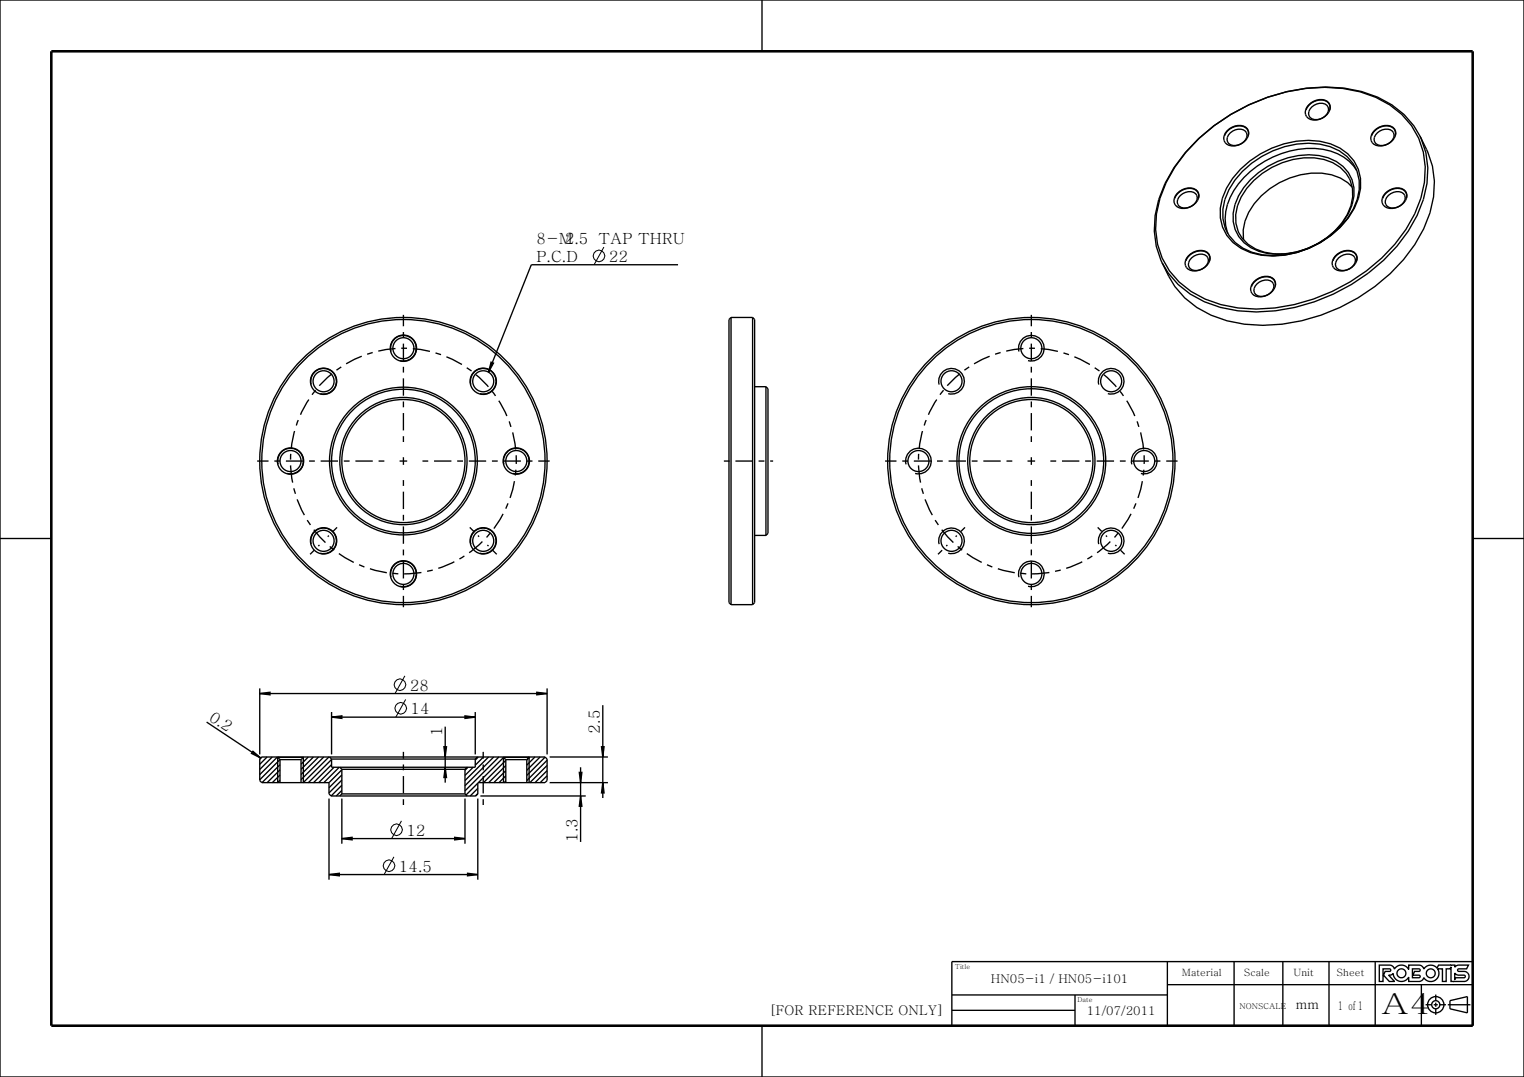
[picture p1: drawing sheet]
<svg xmlns="http://www.w3.org/2000/svg" width="297mm" height="210mm" viewBox="0 0 297 210" stroke-linecap="round" stroke-linejoin="round" font-family="sans-serif">
<g fill="#000">
<path d="M50.6 135.2l2-.2v.5zM64.6 139.8l2-.2v.5zM90.6 139.6l2 .2-2 .3zM104.6 135l2 .2-2 .3zM49.3 146.5l1.5 1.3-1.8-.9zM86.8 149.6l.2 2h-.5zM86.5 145.6h.5l-.2 2zM112.9 150.6h.5l-.3 2zM113.1 155.2l.3 2h-.5zM117.5 152.6l.2 2h-.5zM117.2 145.6h.5l-.2 2zM64.1 170.5l2-.2v.5z"/>
<path d="M66.6 163.5l2-.2v.5zM88.6 163.3l2 .2-2 .3zM91.1 170.3l2 .2-2 .3z"/>
</g>
<g fill="none" stroke="#000" stroke-width=".26">
<path d="M0 0h297v210h-297zM148.5 0v10M228.9 38.7a2.88 2.88 0 0 1 4.4-1.4 1.42 1.42 0 0 1 .2 1.4M238.6 26.5a2.88 2.88 0 0 1 4.4-1.4 1.42 1.42 0 0 1 .2 1.4M254.5 21.5a2.88 2.88 0 0 1 4.4-1.4 1.42 1.42 0 0 1 .2 1.4M267.3 26.5a2.88 2.88 0 0 1 4.4-1.4 1.42 1.42 0 0 1 .2 1.4M269.5 38.7a2.88 2.88 0 0 1 4.3-1.4 1.42 1.42 0 0 1 .3 1.4M231.1 50.9a2.88 2.88 0 0 1 4.4-1.4 1.42 1.42 0 0 1 .2 1.4M243.9 55.9a2.88 2.88 0 0 1 4.3-1.4 1.42 1.42 0 0 1 .3 1.4M259.8 50.9a2.88 2.88 0 0 1 4.3-1.4 1.42 1.42 0 0 1 .3 1.4M60.6 75a2.5 2.5 0 0 1 2.2-3.1 2.5 2.5 0 0 1 2.8 2.7 2.5 2.5 0 0 1-3.2 2.2M76.2 68.5a2.5 2.5 0 0 1 2.2-3.1 2.5 2.5 0 0 1 2.7 2.7 2.5 2.5 0 0 1-3.1 2.2"/>
<path d="M91.8 75a2.5 2.5 0 0 1 2.2-3.1 2.5 2.5 0 0 1 2.7 2.7 2.5 2.5 0 0 1-3.2 2.2M183 75a2.5 2.5 0 0 1 2.2-3.1 2.5 2.5 0 0 1 2.7 2.7 2.5 2.5 0 0 1-3.1 2.2M198.6 68.5a2.5 2.5 0 0 1 2.2-3.1 2.5 2.5 0 0 1 2.7 2.7 2.5 2.5 0 0 1-3.2 2.2M214.1 75a2.5 2.5 0 0 1 2.2-3.1 2.5 2.5 0 0 1 2.7 2.7 2.5 2.5 0 0 1-3.1 2.2M54.2 90.5a2.5 2.5 0 0 1 2.2-3.1 2.5 2.5 0 0 1 2.7 2.7 2.5 2.5 0 0 1-3.1 2.2M98.2 90.5a2.5 2.5 0 0 1 2.2-3.1 2.5 2.5 0 0 1 2.7 2.7 2.5 2.5 0 0 1-3.1 2.2M176.6 90.5a2.5 2.5 0 0 1 2.2-3.1 2.5 2.5 0 0 1 2.7 2.7 2.5 2.5 0 0 1-3.2 2.2M220.6 90.5a2.5 2.5 0 0 1 2.2-3.1 2.5 2.5 0 0 1 2.7 2.7 2.5 2.5 0 0 1-3.2 2.2M0 105h10M60.6 106.1a2.5 2.5 0 0 1 2.2-3.1 2.5 2.5 0 0 1 2.8 2.7 2.5 2.5 0 0 1-3.2 2.2M76.2 112.5a2.5 2.5 0 0 1 2.2-3.1 2.5 2.5 0 0 1 2.7 2.7 2.5 2.5 0 0 1-3.1 2.2M91.8 106.1a2.5 2.5 0 0 1 2.2-3.1 2.5 2.5 0 0 1 2.7 2.7 2.5 2.5 0 0 1-3.2 2.2"/>
<path d="M183 106.1a2.5 2.5 0 0 1 2.2-3.1 2.5 2.5 0 0 1 2.7 2.7 2.5 2.5 0 0 1-3.1 2.2M198.6 112.5a2.5 2.5 0 0 1 2.2-3.1 2.5 2.5 0 0 1 2.7 2.7 2.5 2.5 0 0 1-3.2 2.2M214.1 106.1a2.5 2.5 0 0 1 2.2-3.1 2.5 2.5 0 0 1 2.7 2.7 2.5 2.5 0 0 1-3.1 2.2M287 105h10M50.6 135.2l2-.2v.5zM50.6 134.2v12.9M50.6 135.2h56M64.6 139.8l2-.2v.5zM64.6 138.8v8.3M64.6 139.8h28M90.6 139.6l2 .2-2 .3zM92.6 138.8v8.3"/>
<path d="M104.6 135l2 .2-2 .3zM106.6 134.2v12.9M117.5 137.5v18.1M40.3 140.8l10.5 7M49.3 146.5l1.5 1.3-1.8-.9zM50.6 148l.4-.4h55.2l.4 .4v4.2l-.4 .4h-13.1v2.2l-.4 .4h-28.2M50.6 148v4.2l.4 .4h13.1M51 147.6l-.4 .4M52.1 147.6l-1.5 1.4M53.1 147.6l-2.5 2.4M54.1 147.6l.5 .5M54.1 147.6l-3.5 3.4"/>
<path d="M54.6 148.1l-4 3.9M54.6 152.1l-.5 .5M54.6 149.1l-3.5 3.5M54.6 151.1l-1.5 1.5M54.6 148.1h4.1M54.6 148.1v4.5M54.6 150.1l-2.5 2.5M58.7 148.1v4.5M59.2 147.6l-.5 .5M60.1 147.6l-1.4 1.4M61.1 147.6l-2.4 2.4M62.1 147.6l-3.4 3.4"/>
<path d="M63.1 147.6l-4.4 4.4M64.1 147.6l-5 5v-4.9h-5v4.9M64.1 152.6v2.2l.4 .4M64.1 155.7v15.8M64.2 147.6l.4 .4M64.6 148.1l-4.5 4.5M64.6 148v1.6h28v-1.6M64.6 148h28M64.6 149.1l-3.5 3.5M65.1 149.6l-3 3M66.1 149.6l-3 3M66.2 149.6l.4 .4"/>
<path d="M66.6 150.1l-2.5 2.5M66.6 154.1l-1.1 1.1M66.6 150v4.8M66.6 155.7v8.8M66.6 154.8l-.4 .4M66.6 153.1l-2.1 2.1M66.6 151.1l-2.5 2.5M66.6 152.1l-2.5 2.5M66.6 154.8h24M66.6 150h24M86.5 145.6h.5l-.2 2zM86.8 149.6l.2 2h-.5z"/>
<path d="M86.8 141.7v10.9M90.6 154.8l.4 .4M90.6 150v4.8M90.6 155.7v8.8M91 149.6l-.4 .4M91.2 149.6l-.6 .6M92.2 149.6l-1.6 1.6M93 147.6l-.4 .4M93.1 152.7l-2.3 2.3M93.1 153.7l-1.5 1.5M93.1 155.7v15.8M93.1 154.7l-.5 .5"/>
<path d="M93.2 147.6l-.6 .6M93.6 155.2h20.5M94.2 147.6l-1.6 1.6M95.2 147.6l-4.6 4.6M96.2 147.6l-5.6 5.6M97.2 147.6l-6.6 6.6M98.1 147.6l.5 .5M98.1 147.7v4.9M98.1 147.7h5v4.9M98.1 147.7l-4.9 4.9M98.6 149.3l-3.4 3.3M98.6 151.3l-1.4 1.3"/>
<path d="M98.6 148.1v4.5M98.6 148.1h4.1M98.6 148.3l-4.4 4.3M98.6 150.3l-2.4 2.3M98.6 152.3l-.4 .3M102.7 148.1v4.5M103.2 147.6l-.5 .5M103.2 147.6l-.5 .6M104.3 147.6l-1.6 1.6M105.3 147.6l-2.6 2.6M106.2 147.6l-3.5 3.6M106.6 150.3l-2.3 2.3"/>
<path d="M106.6 149.3l-3.3 3.3M106.6 148.2l-3.9 4M106.6 151.3l-1.3 1.3M107.1 152.6h11.4M107.1 147.6h11.4M112.9 150.6h.5l-.3 2zM113.1 155.2l.3 2h-.5zM113.1 149.6v14.6M117.2 145.6h.5l-.2 2zM117.5 152.6l.2 2h-.5zM64.1 170.5l2-.2v.5zM64.1 170.5h29"/>
<path d="M66.6 163.5l2-.2v.5zM66.6 163.5h24M88.6 163.3l2 .2-2 .3zM91.1 170.3l2 .2-2 .3zM185.5 187.5h101.5v12.5h-101.5zM185.5 194h42M185.5 197h24M209.5 194v6M227.5 187.5v12.5M227.5 192h59.5M240.5 187.5v12.5M250 187.5v12.5"/>
<path d="M259 187.5v12.5M268 187.5v12.5M268.8 188.2h2.2l.5 .3 .2 .4a1.6 1.6 0 0 1 2.8 .1v-.8h2.3l.4 .3 .3 .4a1.6 1.6 0 0 1 2.6-.1l.2-.6h3.2v.4l.6-.4h2.1l-.4 .7h-1.5a.25 .25 0 0 0-.2 .3 .25 .25 0 0 0 .2 .2h1a.98 .98 0 0 1 1 1 .98 .98 0 0 1-1 1h-2.5v-2.9l-.2 .4h-.8v2.5h-.7v-2.5h-.9a1.6 1.6 0 0 1-.5 2.2 1.6 1.6 0 0 1-2.2-.5l-.3 .5-.4 .2-2.3 .1v-.9a1.6 1.6 0 0 1-1.8 .8 1.6 1.6 0 0 1-1.2-1.5l-.4 .3h-.5l1.2 1.3h-1l-1.2-1.3 .3-.7h.9a.25 .25 0 0 0 .2-.2 .25 .25 0 0 0-.2-.3h-1.3v2.5h-.7zM275.3 188.9l1.4 .1 .1 .2-.2 .2h-.9l-.4 .7 1.3 .1 .2 .1-.1 .3h-1.4zM277 192v8M277.8 195.9h1.2M279.4 195.9h.8M279.8 193.9v1.2M279.8 195.5v.8M279.8 196.7v1.2M280.6 195.9h1.2M282.2 195.9h4.4"/>
<path d="M282.6 195.1l3.4-.8v3.2l-3.4-.8zM283.5 189.7l.6 .4 1.3 .1 .1 .3-.2 .1h-1.6l-.2 .4zM148.5 200v10"/>
<circle cx="273.1" cy="189.8" r=".87"/>
<circle cx="278.8" cy="189.8" r=".87"/>
<circle cx="279.8" cy="195.9" r="1.59"/>
<circle cx="279.8" cy="195.9" r=".79"/>
</g>
<path d="M10 10h277v190h-277z" fill="none" stroke="#000" stroke-width=".5"/>
<g fill="none" stroke="#000" stroke-width=".2">
<path d="M78.9 131.8l-1.9 3.4M79.1 136.4l-2 3.4M76.8 167.1l-1.9 3.4M78.2 160.1l-1.9 3.4"/>
<circle cx="77.9" cy="133.5" r="1.13"/>
<circle cx="78.1" cy="138.1" r="1.13"/>
<circle cx="75.8" cy="168.8" r="1.13"/>
<circle cx="77.3" cy="161.8" r="1.13"/>
</g>
<!-- layer: 02___PRT_ALL_AXES -->
<g fill="none" stroke="#000" stroke-width=".26" stroke-dasharray="1.1 1.1 3.4 1.1" stroke-linecap="butt">
<path d="M74.9 89.9h-24.8M78.6 93.6v24.8M78.6 86.2v-24.8M82.3 89.9h24.8M100.6 89.9a22 22 0 0 0-32.4-19.3 22 22 0 0 0-1.7 37.7 22 22 0 0 0 34-16.5l.1-1.9M141.1 89.9h9.6M197.3 89.9h-24.8M201 93.6v24.8M201 86.2v-24.8M204.7 89.9h24.8M223 89.9a22 22 0 0 0-32.5-19.3 22 22 0 0 0-1.6 37.7 22 22 0 0 0 34-16.5l.1-1.9M60.4 108.1l1.9-1.8"/>
<path d="M65.7 102.8l-1.8 1.8M91.5 102.8l1.9 1.8M96.8 108.1l-1.8-1.8M182.8 108.1l1.8-1.8M188.1 102.8l-1.9 1.8M213.9 102.8l1.8 1.8M219.2 108.1l-1.8-1.8M78.6 157v-10.4M94.2 157v-10.4"/>
</g>
<g fill="none" stroke="#000" stroke-width=".26">
<path d="M229.4 37.7a2.77 2.77 0 0 1 4-.4 1.98 1.98 0 0 1-.8 2.7 2.69 2.69 0 0 1-3.6 0 1.73 1.73 0 0 1 .4-2.3zM230.1 38.1a2.12 2.12 0 0 1 3.1 0 2.05 2.05 0 0 1-2 2.5 1.35 1.35 0 0 1-1.7-.8 1.35 1.35 0 0 1 .6-1.7zM239.1 25.5a2.77 2.77 0 0 1 4-.4 1.98 1.98 0 0 1-.8 2.7 2.69 2.69 0 0 1-3.6 0 1.73 1.73 0 0 1 .4-2.3zM239.8 25.9a2.12 2.12 0 0 1 3.1 0 2.05 2.05 0 0 1-2 2.5 1.35 1.35 0 0 1-1.7-.8 1.35 1.35 0 0 1 .6-1.7zM255 20.5a2.77 2.77 0 0 1 4-.4 1.98 1.98 0 0 1-.8 2.6 2.69 2.69 0 0 1-3.6 0 1.73 1.73 0 0 1 .4-2.2zM255.6 20.9a2.12 2.12 0 0 1 3.2-.1 2.05 2.05 0 0 1-2.1 2.5 1.35 1.35 0 0 1-1.6-.7 1.35 1.35 0 0 1 .5-1.7zM264.4 33.3a9.4 9.4 0 0 0-8.1-4.4 18 18 0 0 0-16.6 9.6 8.7 8.7 0 0 0-.4 7M267.8 25.5a2.77 2.77 0 0 1 4-.4 1.98 1.98 0 0 1-.9 2.7 2.69 2.69 0 0 1-3.5 0 1.73 1.73 0 0 1 .4-2.3zM268.4 25.9a2.12 2.12 0 0 1 3.2 0 2.05 2.05 0 0 1-2.1 2.5 1.35 1.35 0 0 1-1.6-.8 1.35 1.35 0 0 1 .5-1.7zM269.9 37.7a2.77 2.77 0 0 1 4-.4 1.98 1.98 0 0 1-.8 2.7 2.69 2.69 0 0 1-3.5 0 1.73 1.73 0 0 1 .3-2.3zM270.6 38.1a2.12 2.12 0 0 1 3.1 0 2.05 2.05 0 0 1-2 2.5 1.35 1.35 0 0 1-1.7-.8 1.35 1.35 0 0 1 .6-1.7zM276.7 26.6l1.3 2.6"/>
<path d="M226.5 51.2l1.2 2.6M231.6 49.9a2.77 2.77 0 0 1 4-.4 1.98 1.98 0 0 1-.9 2.7 2.69 2.69 0 0 1-3.5 0 1.73 1.73 0 0 1 .4-2.3zM232.2 50.3a2.12 2.12 0 0 1 3.2-.1 2.05 2.05 0 0 1-2.1 2.5 1.35 1.35 0 0 1-1.6-.7 1.35 1.35 0 0 1 .5-1.7zM244.4 54.9a2.77 2.77 0 0 1 3.9-.4 1.98 1.98 0 0 1-.8 2.7 2.69 2.69 0 0 1-3.5 0 1.73 1.73 0 0 1 .4-2.3zM245 55.3a2.12 2.12 0 0 1 3.2 0 2.05 2.05 0 0 1-2.1 2.5 1.35 1.35 0 0 1-1.7-.8 1.35 1.35 0 0 1 .6-1.7zM260.2 49.9a2.77 2.77 0 0 1 4-.4 1.98 1.98 0 0 1-.8 2.7 2.69 2.69 0 0 1-3.5 0 1.73 1.73 0 0 1 .3-2.3zM260.9 50.3a2.12 2.12 0 0 1 3.1-.1 2.05 2.05 0 0 1-2 2.5 1.35 1.35 0 0 1-1.7-.7 1.35 1.35 0 0 1 .6-1.7zM142.5 61.9h4.2M147.1 75.4h2.2M77.9 89.9h1.5M78.6 89.2v1.4M200.2 89.9h1.5"/>
<path d="M201 89.2v1.4M142.5 117.9h4.2M147.1 104.4h2.2"/>
<circle cx="63.1" cy="74.3" r="2.56"/>
<circle cx="63.1" cy="74.3" r="2.05"/>
<circle cx="78.6" cy="67.9" r="2.56"/>
<circle cx="78.6" cy="67.9" r="2.05"/>
<circle cx="94.2" cy="74.3" r="2.56"/>
<circle cx="94.2" cy="74.3" r="2.05"/>
<circle cx="185.4" cy="74.3" r="2.05"/>
<circle cx="201" cy="67.9" r="2.05"/>
<circle cx="216.5" cy="74.3" r="2.05"/>
<circle cx="56.6" cy="89.9" r="2.56"/>
<circle cx="56.6" cy="89.9" r="2.05"/>
<circle cx="100.6" cy="89.9" r="2.56"/>
<circle cx="100.6" cy="89.9" r="2.05"/>
<circle cx="179" cy="89.9" r="2.05"/>
<circle cx="223" cy="89.9" r="2.05"/>
<circle cx="63.1" cy="105.5" r="2.56"/>
<circle cx="63.1" cy="105.5" r="2.05"/>
<circle cx="78.6" cy="111.9" r="2.56"/>
<circle cx="78.6" cy="111.9" r="2.05"/>
<circle cx="94.2" cy="105.5" r="2.56"/>
<circle cx="94.2" cy="105.5" r="2.05"/>
<circle cx="185.4" cy="105.5" r="2.05"/>
<circle cx="201" cy="111.9" r="2.05"/>
<circle cx="216.5" cy="105.5" r="2.05"/>
</g>
<!-- layer: 7_ALL_FEATURES -->
<g fill="none" stroke="#000" stroke-width=".26">
<path d="M233.6 27a36.6 36.6 0 0 1 28.4-9.8 19.5 19.5 0 0 1 13.5 7.3 15.9 15.9 0 0 1 1.9 14.4 31 31 0 0 1-14 16.6 35.5 35.5 0 0 1-22.2 5.1 19.5 19.5 0 0 1-13.5-7.3 15.9 15.9 0 0 1-1.9-14.4 28 28 0 0 1 7.8-11.9zM233.7 27a36.1 36.1 0 0 1 28-9.8 19.2 19.2 0 0 1 13.4 7.3 15.7 15.7 0 0 1 1.8 14.1 30.6 30.6 0 0 1-13.8 16.4 35 35 0 0 1-21.8 5 19.2 19.2 0 0 1-13.4-7.2 15.7 15.7 0 0 1-1.8-14.2 27.6 27.6 0 0 1 7.6-11.6zM241.7 33a18.9 18.9 0 0 1 15.5-5.5 9.2 9.2 0 0 1 7.5 5.5 9.9 9.9 0 0 1-1.9 9.5 18.8 18.8 0 0 1-17.1 7.3 9.2 9.2 0 0 1-7.4-5.5 9.9 9.9 0 0 1 1.9-9.5zM242.1 33.4a18.3 18.3 0 0 1 15.1-5.3 8.4 8.4 0 0 1 7.7 7 12.6 12.6 0 0 1-5.6 10.8 17.4 17.4 0 0 1-15.3 3.3 7.9 7.9 0 0 1-5.3-10.3l.8-1.9 1.1-1.9zM243.7 35a15.6 15.6 0 0 1 15.1-4.2 7 7 0 0 1 4.7 9.1 15.4 15.4 0 0 1-12.4 9.6 9.7 9.7 0 0 1-9.7-3.4 7.5 7.5 0 0 1 0-7.9l1-1.6zM244.3 35.2a15.4 15.4 0 0 1 13.7-4.1 6.8 6.8 0 0 1 5.3 9 14.5 14.5 0 0 1-10.9 9.1 11.2 11.2 0 0 1-9.2-1.6 6.6 6.6 0 0 1-2-7.5l.7-1.7 1.1-1.7zM263.5 36.5a8.9 8.9 0 0 0-7.9-2.7 15.7 15.7 0 0 0-12.3 7.6 7.8 7.8 0 0 0-.9 5.4M278 29.2a17.3 17.3 0 0 1-.6 15.4 34.5 34.5 0 0 1-20 16.9 29.9 29.9 0 0 1-21.4 0 16.2 16.2 0 0 1-8.3-7.7M142.1 62.3l.4-.4v56l-.4-.4zM146.7 61.9l.4 .4v55.2l-.4 .4zM149.3 75.4l.4 .4v28.2l-.4 .4z"/>
<circle cx="78.6" cy="89.9" r="28"/>
<circle cx="78.6" cy="89.9" r="27.6"/>
<circle cx="78.6" cy="89.9" r="12.4"/>
<circle cx="78.6" cy="89.9" r="14"/>
<circle cx="78.6" cy="89.9" r="14.4"/>
<circle cx="78.6" cy="89.9" r="12"/>
<circle cx="201" cy="89.9" r="28"/>
<circle cx="201" cy="89.9" r="27.6"/>
<circle cx="201" cy="89.9" r="12.4"/>
<circle cx="201" cy="89.9" r="14.1"/>
<circle cx="201" cy="89.9" r="12"/>
<circle cx="201" cy="89.9" r="14.5"/>
</g>
<!-- layer: 8_ALL_NOTES_BALLOONS_SYMBOLS_GT -->
<path d="M95.7 70.6l.5 .2-1 1.8z" fill="#000"/>
<path d="M132.1 51.6h-28.6l-8.3 21M95.7 70.6l.5 .2-1 1.8z" fill="none" stroke="#000" stroke-width=".26"/>
<g fill="none" stroke="#000" stroke-width=".2">
<path d="M117.7 48.2l-1.9 3.4"/>
<circle cx="116.7" cy="49.9" r="1.13"/>
</g>
<text font-size="5.6" x="269.1" y="197.6">A4</text>
<g font-size="3">
<text x="104.5" y="47.6">8-M</text>
<text x="110.1" y="47.6">2.5 TAP THRU</text>
<text x="104.5" y="51">P.C.D</text>
<text x="118.6" y="51">22</text>
<text x="79.9" y="134.7">28</text>
<text x="40.6" y="140.3" transform="rotate(34 40.6 140.3)">0.2</text>
<text x="80" y="139.3">14</text>
<text x="86.2" y="143.5" transform="rotate(-90 86.2 143.5)">1</text>
<text x="116.9" y="143" transform="rotate(-90 116.9 143)">2.5</text>
<text x="79.2" y="162.9">12</text>
<text x="112.6" y="164.2" transform="rotate(-90 112.6 164.2)">1.3</text>
<text x="77.7" y="170">14.5</text>
</g>
<g font-size="2.6">
<text x="149.9" y="197.8">[FOR REFERENCE ONLY]</text>
<text x="252.5" y="196.8">mm</text>
</g>
<g font-size="2.3">
<text x="193.1" y="191.6">HN05-i1 / HN05-i101</text>
<text x="211.8" y="197.9">11/07/2011</text>
<text x="260.8" y="196.9">1 of 1</text>
</g>
<g font-size="2">
<text x="230.3" y="190.3">Material</text>
<text x="242.4" y="190.3">Scale</text>
<text x="252.1" y="190.3">Unit</text>
<text x="260.5" y="190.4">Sheet</text>
</g>
<text font-size="1.6" x="241.6" y="196.8">NONSCALE</text>
<g font-size="1.3">
<text x="186.1" y="189">Title</text>
<text x="210" y="195.5">Date</text>
</g>
</svg>
